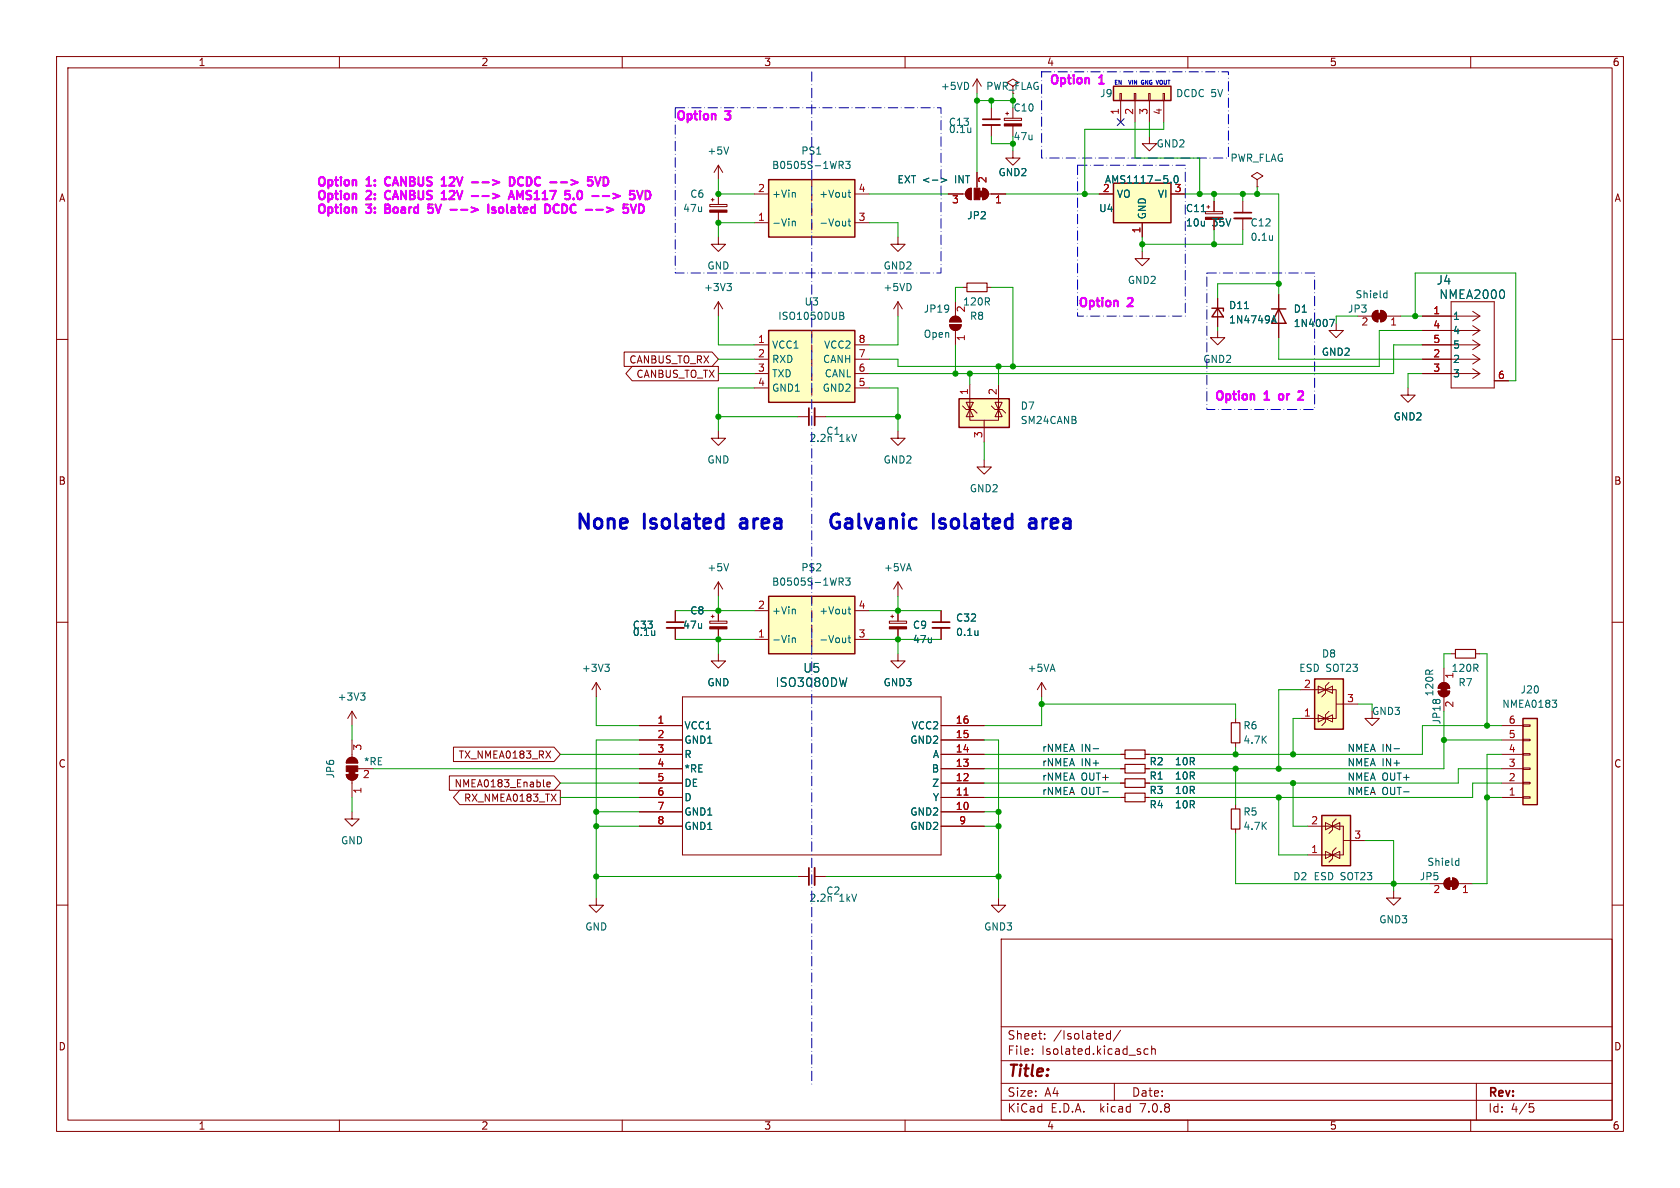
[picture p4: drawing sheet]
<svg xmlns="http://www.w3.org/2000/svg" width="297mm" height="210mm" viewBox="0 0 297 210" stroke-linecap="round" stroke-linejoin="round" font-family="sans-serif">
<g fill="none" stroke="#840000" stroke-width=".18">
<path d="M10 10h277v190h-277zM12 12h273v186h-273zM60 10v2M110 10v2M160 10v2M172.7 14v2.5M172.7 14l-.7 1.2M172.7 14l.8 1.2M175.3 19.1v2M178.1 19.8v.5M179.1 15.2l1-.6-1-.6-1 .6 1 .6v1.3M179.1 19.1v1.8"/>
<path d="M198 16.5h.2v1.3h-.2zM198.1 17.8v3.8M200.5 16.5h.3v1.3h-.3zM200.7 17.8v3.8M203.1 16.5h.2v1.3h-.2zM203.2 17.8v3.8M205.6 16.5h.3v1.3h-.3zM205.7 17.8v3.8M210 10v2M260 10v2M125.5 36.1h3v.4h-3zM125.7 35.3h.5"/>
<path d="M126 35.1v.5M127 29.2v2.6M127 34.3v1.8M127 37.5v1.9M127 29.2l-.8 1.3M127 29.2l.8 1.3M133.3 34.3h2.6M133.3 39.4h2.6M143.5 31.8v1.2M143.5 34.3v1.3M143.5 36.8v1.3M143.5 39.4v1.2"/>
<path d="M151.1 34.3h2.6M151.1 39.4h2.6M167.6 34.3h3.1M171 33.5l.7-.2v2a1.02 1.02 0 0 1-.9-.6 1.02 1.02 0 0 1 .2-1.2zM172.7 30.5v2.8M173.7 33.3a1.02 1.02 0 0 1 1 1 1.02 1.02 0 0 1-1 1zM174.8 34.3h3M175.3 22.1v2M177.5 20.9h3.1v.4h-3.1zM177.8 20.1h.5M179.1 26.7v1.2h1.2l-1.2 1.3-1.3-1.3h1.3M179.1 22.3v1.8"/>
<path d="M194.3 34.3h2.5M201.9 39.4v2.5M203.2 24.1v1.3h1.3l-1.3 1.3-1.3-1.3h1.3M207 34.3h2.5M213.1 37.4h3.1v.4h-3.1zM213.4 36.6h.5M213.6 36.3v.5M214.6 35.6v1.8M219.7 35.6v2M219.7 38.6v2M222.2 31.8l1.1-.7-1.1-.6-1 .6 1 .7v1.2M222.2 33h.1"/>
<path d="M10 60h2M127 41.9v1.3h1.3l-1.3 1.3-1.3-1.3h1.3M127 53.3v2.6M127 53.3l-.8 1.3M127 53.3l.8 1.3M143.5 58.4v1.3M158.7 41.9v1.3h1.3l-1.3 1.3-1.2-1.3h1.2M158.7 53.3v2.6M158.7 53.3l-.7 1.3M158.7 53.3l.8 1.3M167.9 57.4h2a1.02 1.02 0 0 1-1 1 1.02 1.02 0 0 1-1-1zM168.2 56.2a1.02 1.02 0 0 1 1.1-.2 1.02 1.02 0 0 1 .6 .9h-2z"/>
<path d="M168.9 53.3v2.6M168.9 58.4v2.6M170.2 50.8h.7M174.5 50.8h.8M201.9 44.5v1.2h1.3l-1.3 1.3-1.2-1.3h1.2M215.3 58.4v1.3h1.2l-1.2 1.3-1.3-1.3h1.3M215.3 52.7v5.1M226.1 52.1v7.6M236.2 57.2v1.2h1.3l-1.3 1.3-1.3-1.3h1.3M240 55.9h2.6M242.9 55.1l.7-.2v2a1.02 1.02 0 0 1-1-.7 1.02 1.02 0 0 1 .3-1.1zM244.1 54.9a1.02 1.02 0 0 1 1 1 1.02 1.02 0 0 1-1 1z"/>
<path d="M245.1 55.9h2.5M251.5 58.4h10.1M251.5 55.9h10.1M256.5 53.3h7.7v15.3h-7.7zM260.3 57.6l1.3 .8M260.3 55l1.3 .9M261.6 58.4l-1.3 .9M261.6 55.9l-1.3 .8M285 60h2M110.3 62.2h15.6l1.1 1.3-1.1 1.3h-15.6zM111.8 64.8h15.2v2.5h-15.2l-1.2-1.3zM127 76.2v1.3h1.3l-1.3 1.2-1.3-1.2h1.3"/>
<path d="M133.3 68.6h2.6M133.3 66h2.6M133.3 63.5h2.6M133.3 61h2.6M141 73.7h2M143.5 61v1.2M143.5 63.5v1.3M143.5 66v1.3M143.5 68.6v1.3M144 73.7h2M151.1 68.6h2.6M151.1 66h2.6"/>
<path d="M151.1 63.5h2.6M151.1 61h2.6M158.7 76.2v1.3h1.3l-1.3 1.2-1.2-1.2h1.2M170.2 71.8l.6 .6h1.3l.6 .6M171.4 72.4v1.9h5.1v-1.9M171.4 72.4l.7 1.3h-1.3zM171.4 71.8v.6l.7-1.3h-1.3l.6 1.3M171.4 67.9v4.5M174 74.3v3.8M175.3 71.8l.6 .6h1.3l.6 .6M175.9 71.1h1.3l-.7 1.3zM176.5 72.4l.7 1.3h-1.3z"/>
<path d="M176.5 67.9v4.5M248.9 68.6v1.3h1.3l-1.3 1.2-1.3-1.2h1.3M251.5 66h10.1M251.5 63.5h10.1M251.5 61h10.1M260.3 65.2l1.3 .8M260.3 62.7l1.3 .8M260.3 60.1l1.3 .9M261.6 66l-1.3 .9M261.6 63.5l-1.3 .8M261.6 61l-1.3 .8M264.2 67.3h2.5"/>
<path d="M174 81.3v1.3h1.3l-1.3 1.2-1.3-1.2h1.3M10 110h2M119.4 108v2M119.4 111v2M125.5 109.8h3v.4h-3zM125.7 109h.5M126 108.7v.5M127 115.6v1.2h1.3l-1.3 1.3-1.3-1.3h1.3M127 102.9l-.8 1.2M127 102.9v2.5M127 108v1.8M127 111.2v1.8"/>
<path d="M127 102.9l.8 1.2M133.3 113h2.6M133.3 108h2.6M143.5 105.4v1.3M143.5 108v1.2M143.5 110.5v1.3M143.5 113v1.3M151.1 113h2.6M151.1 108h2.6M157.2 109.8h3.1v.4h-3.1zM157.5 109h.5M157.7 108.7v.5"/>
<path d="M158.7 115.6v1.2h1.3l-1.3 1.3-1.2-1.3h1.2M158.7 102.9l-.7 1.2M158.7 102.9v2.5M158.7 108v1.8M158.7 111.2v1.8M158.7 102.9l.8 1.2M166.4 108v2M166.4 111v2M255.3 118.1v2.6M256.5 115.6h.8M260.9 115.6h.7M285 110h2"/>
<path d="M61.2 136.9h2a1.02 1.02 0 0 1-1 1 1.02 1.02 0 0 1-1-1zM61.5 134.1a1.02 1.02 0 0 1 1.1-.2 1.02 1.02 0 0 1 .6 1h-2zM62.2 125.7l-.7 1.3M62.2 125.7v2.6M62.2 130.8v3.1M62.2 137.9v3.1M62.2 125.7l.8 1.3M63.2 135.9h2.8M79.4 137.2h18.5l1.2 1.2-1.2 1.3h-18.5zM80.2 132.1h17.7l1.2 1.3-1.2 1.2h-17.7zM81.3 139.7h17.8v2.5h-17.8l-1.1-1.2zM96.5 132.8l.8 1.2"/>
<path d="M96.7 138.7l.6-.1-.1-.3h-.3l-.2 .1v.6h.5M97.3 132.8l-.8 1.2M105.4 120.7l-.8 1.2M105.4 120.7v2.5M105.4 120.7l.8 1.2M113 135.9h7.6M113 138.4h7.6M113 133.4h7.6M113 130.8h7.6M113 128.3h7.6M120.6 123.2h45.8v27.9h-45.8zM166.4 135.9h7.6"/>
<path d="M166.4 138.4h7.6M166.4 133.4h7.6M166.4 130.8h7.6M166.4 128.3h7.6M184.1 120.7l-.7 1.2M184.1 120.7v2.5M184.1 120.7l.8 1.2M198.1 135.9h.8M198.1 138.4h.8M198.1 133.4h.8M202.4 135.9h.8M202.4 138.4h.8"/>
<path d="M202.4 133.4h.8M218.4 127v.8M218.4 131.3v.8M229.9 127h4.4M229.9 121.9h4.4M233 121.3l1.3 .6-1.3 .7zM233.7 127h.6l-1.3-.6v1.2l1.3-.6M234.3 121.9h1.9v5.1h-1.9M234.3 127l1.3-.6v1.2zM234.3 121.9l1.3-.6v1.3zM234.9 125.7l-.6 .7v1.2l-.6 .7M234.9 120.7l-.6 .6v1.3l-.6 .6"/>
<path d="M236.2 124.5h3.8M242.6 125.7v1.3h1.2l-1.2 1.3-1.3-1.3h1.3M254.3 122.2h2a1.02 1.02 0 0 1-1 1 1.02 1.02 0 0 1-1-1zM254.6 120.9a1.01 1.01 0 0 1 1.1-.2 1.01 1.01 0 0 1 .6 1h-2zM255.3 123.2v2.5M265.4 135.9h3.8M265.4 138.4h3.8M265.4 133.4h3.8M265.4 130.8h3.8M265.4 128.3h3.8M269.2 128.1h1.3v.3h-1.3zM269.2 130.7h1.3v.2h-1.3z"/>
<path d="M269.2 133.2h1.3v.3h-1.3zM269.2 135.8h1.3v.2h-1.3zM269.2 138.3h1.3v.3h-1.3zM10 160h2M62.2 143.5v1.3h1.3l-1.3 1.3-1.2-1.3h1.2M97.5 140.4l.8 1.2M98.3 140.4l-.8 1.2M105.4 158.8v1.2h1.3l-1.3 1.3-1.3-1.3h1.3M113 141h7.6M113 146.1h7.6M113 143.5h7.6M141 154.9h2"/>
<path d="M144 154.9h2M166.4 141h7.6M166.4 146.1h7.6M166.4 143.5h7.6M176.5 158.8v1.2h1.3l-1.3 1.3-1.2-1.3h1.2M198.1 141h.8M202.4 141h.8M218.4 142.2v.8M218.4 146.6v.7M231.1 151.1h4.5M231.1 146.1h4.5M234.3 145.4l1.3 .7-1.3 .6z"/>
<path d="M234.9 151.1h.7l-1.3-.6v1.3l1.3-.7M235.6 146.1h1.9v5h-1.9M235.6 151.1l1.3-.6v1.3zM235.6 146.1l1.3-.7v1.3zM236.2 149.9l-.6 .6v1.3l-.7 .6M236.2 144.8l-.6 .6v1.3l-.7 .6M237.5 148.6h3.8M246.4 157.5v1.3h1.2l-1.2 1.2-1.3-1.2h1.3M252.7 156.2h2.6M255.6 155.5l.7-.3v2a1.02 1.02 0 0 1-1-.6 1.02 1.02 0 0 1 .3-1.1zM256.8 155.2a1.02 1.02 0 0 1 1 1 1.02 1.02 0 0 1-1 1zM257.8 156.2h2.5"/>
<path d="M265.4 141h3.8M269.2 140.8h1.3v.3h-1.3zM285 160h2M177 166h108v32h-108zM60 198v2M110 198v2M160 198v2M177 194.5h108M177 191.5h108M177 187.5h108M177 181.5h108M182.5 186.3v.1"/>
<path d="M182.5 185.5v.1M184.7 183.6v.1M184.7 182.8v.1M196.3 182.2v1.5M196.3 182.8l-.4-.1-.3 .3v.4l.1 .2h.6M197 191.5v3M198.1 182.1l-1.3 2M203 185.5l-.5-.1-.3 .3v.4l.2 .2h.6M203.6 185.5l.2-.1 .4 .1v.9M203.6 184.9v1.5M210 198v2M260 198v2"/>
<path d="M261 191.5v6.5M270.4 195.1h.7M270.5 195.7h.4l.3 .3-.2 .5-.5 .1"/>
</g>
<g fill="none" stroke="#006464" stroke-width=".18">
<path d="M128.8 26l-.4 1.2M140.1 39.1v.8M140.1 39.2l.1-.1 .4 .1v.7M140.4 34l.2 .2v.7M148.3 28.5h.5l.3 .3-.1 .3-.7 .1M148.7 29.2l.4 .6M149.5 28.5h.8l-.4 .5 .3 .1v.6l-.2 .1-.5-.1M149.9 39.1h.5M149.9 34h.5M150.1 33.6v1.1l.3 .2M150.1 38.7v1.1l.3 .1M166.4 31.5l1 .3-1 .4"/>
<path d="M171.6 22.6v.8M171.6 23.3v.1M207 32.2v.1M207.7 32.2a.69 .69 0 0 1 .3-1.1l.2 .1 .1 .3-.1 .7M212.4 37.4h.7M128.5 50.1h.8l-.4 .5M129.1 50.6l.2 .2v.3l-.2 .3M148.5 55.2l.6 .1v.3l-.2 .2M148.5 55.8h.4M148.9 55.8l.3 .2-.1 .3-.6 .2M220 54.6h.7M224.8 57.1l.4-1.3 .4 1.3"/>
<path d="M224.9 56.7h.6M225 41.6v.9M225 42.4h-.1M235.1 56.5h.8l-.5 1.2M244.8 51.8l.4 .1M245.2 51.4v1.2M245.2 52.6h-.4M265.8 51.4l.2 .4-.2 .8M147 77.4v.6M128.8 99.6l-.4 1.3M106.9 117.4h.8l-.4 .5M107.5 117.9l.2 .2v.3l-.2 .3"/>
<path d="M115.7 111.5v.8M115.7 112.2v.1M140.1 112.8v.8M140.1 112.9l.1-.1h.4v.8M140.4 107.7l.2 .2v.6M148.3 102.2h.5l.3 .2-.1 .4h-.7M148.7 102.8l.4 .6M149.5 102.2h.8l-.4 .5 .3 .1v.5l-.2 .1-.5-.1M149.7 119.8l-.3 1.5M149.9 112.8h.5M149.9 107.7h.5M150.1 107.3v1l.3 .2"/>
<path d="M150.1 112.3v1.1l.3 .2M172.9 111.5v.8M172.9 112.2l-.1 .1M63.7 122.5h.8l-.4 .5M64.3 123l.2 .2v.3l-.2 .3M274.4 123.8h.8l-.4 .5M275.1 124.3l.1 .2-.1 .5M147 158.7v.6M257.5 152.1l.4 .1M257.9 151.7v1.3M257.9 152.9l-.4 .1"/>
</g>
<g fill="#ffffc2" stroke="#ffffc2" stroke-width=".18">
<path d="M196.8 15.2h10.2v2.6h-10.2z"/>
<path d="M196.8 32.4h10.2v7h-10.2z"/>
<path d="M135.9 58.4h15.2v12.7h-15.2z"/>
<path d="M269.2 127h2.6v15.2h-2.6z"/>
<path d="M233.7 144.1h5.1v8.9h-5.1z"/>
<path d="M135.9 31.8h15.2v10.1h-15.2z"/>
<path d="M232.4 120h5.1v8.9h-5.1z"/>
<path d="M135.9 105.4h15.2v10.2h-15.2z"/>
<path d="M169.5 70.5h8.9v5.1h-8.9z"/>
</g>
<g fill="none" stroke="#840000" stroke-width=".25">
<path d="M196.8 15.2h10.2v2.6h-10.2zM135.9 31.8h15.2v10.1h-15.2zM196.8 32.4h10.2v7h-10.2zM135.9 58.4h15.2v12.7h-15.2zM214.2 54.5h2.1v.5M215.3 54.5l1 1.5h-2.1zM224.8 54.6h2.5M226.1 54.6l1.2 2.6h-2.5zM169.5 70.5h8.9v5.1h-8.9zM135.9 105.4h15.2v10.2h-15.2zM232.4 120h5.1v8.9h-5.1zM269.2 127h2.6v15.2h-2.6z"/>
<path d="M233.7 144.1h5.1v8.9h-5.1z"/>
</g>
<g fill="#840000" stroke="#840000" stroke-width=".18">
<path d="M213.1 38.4h3.1v.4h-3.1z"/>
<path d="M125.5 110.8h3v.4h-3z"/>
<path d="M243.3 55.4h1v1h-1z"/>
<path d="M244.1 54.9a1.02 1.02 0 0 1 1 1 1.02 1.02 0 0 1-1 1z"/>
<path d="M242.9 55.1l.7-.2v2a1.02 1.02 0 0 1-1-.7 1.02 1.02 0 0 1 .3-1.1z"/>
<path d="M256 155.7h1v1h-1z"/>
<path d="M256.8 155.2a1.02 1.02 0 0 1 1 1 1.02 1.02 0 0 1-1 1z"/>
<path d="M255.6 155.5l.7-.3v2a1.02 1.02 0 0 1-1-.6 1.02 1.02 0 0 1 .3-1.1z"/>
<path d="M61.7 136.4h1v.5h-1z"/>
<path d="M61.2 136.9h2a1.02 1.02 0 0 1-1 1 1.02 1.02 0 0 1-1-1z"/>
<path d="M61.2 135.4h2v1h-2z"/>
<path d="M61.5 134.1a1.02 1.02 0 0 1 1.1-.2 1.02 1.02 0 0 1 .6 1h-2z"/>
<path d="M254.8 121.4h1v1h-1z"/>
<path d="M254.6 120.9a1.01 1.01 0 0 1 1.1-.2 1.01 1.01 0 0 1 .6 1h-2z"/>
<path d="M254.3 122.2h2a1.02 1.02 0 0 1-1 1 1.02 1.02 0 0 1-1-1z"/>
<path d="M125.5 37.1h3v.4h-3z"/>
<path d="M177.5 21.9h3.1v.4h-3.1z"/>
<path d="M167.9 57.4h2a1.02 1.02 0 0 1-1 1 1.02 1.02 0 0 1-1-1z"/>
<path d="M168.2 56.2a1.02 1.02 0 0 1 1.1-.2 1.02 1.02 0 0 1 .6 .9h-2z"/>
<path d="M173.2 33.8h.5v1h-.5z"/>
<path d="M173.7 33.3a1.02 1.02 0 0 1 1 1 1.02 1.02 0 0 1-1 1z"/>
<path d="M172.2 33.3h1v2h-1z"/>
<path d="M171 33.5l.7-.2v2a1.02 1.02 0 0 1-.9-.6 1.02 1.02 0 0 1 .2-1.2z"/>
<path d="M157.2 110.8h3.1v.4h-3.1z"/>
</g>
<path d="M173.7 22.1h3.1M218.2 38.6h3M144 72.1v3.1M117.9 111h3M164.8 111h3.1M144 153.4v3.1" fill="none" stroke="#840000" stroke-width=".33"/>
<path d="M173.7 21.1h3.1M218.2 37.6h3M143 72.1v3.1M117.9 110h3M164.8 110h3.1M143 153.4v3.1" fill="none" stroke="#840000" stroke-width=".3"/>
<path d="M170.9 50h3.6v1.6h-3.6zM257.3 114.8h3.6v1.5h-3.6zM198.9 135.1h3.5v1.6h-3.5zM198.9 137.7h3.5v1.5h-3.5zM198.9 132.6h3.5v1.5h-3.5zM217.7 127.8h1.5v3.5h-1.5zM198.9 140.2h3.5v1.5h-3.5zM217.7 143h1.5v3.6h-1.5z" fill="none" stroke="#840000" stroke-width=".2"/>
<path d="M170.4 140.6h.7" fill="none" stroke="#a90000" stroke-width=".18"/>
<path d="M193.3 132.4h.9M246.4 132.4h1" fill="none" stroke="#0f0f0f" stroke-width=".18"/>
<g fill="none" stroke="#e600ff" stroke-width=".38">
<path d="M68.1 36.9h.5M68.6 31.3a.81 .81 0 0 0-.6 .8 .81 .81 0 0 0 .6 .7M68.6 33.7a.81 .81 0 0 0-.6 .8 .81 .81 0 0 0 .6 .7M68.6 36.1h-.5v1.5h.6M75.8 36.8l.5-.1 .3 .3-.2 .6h-.6M78.1 32.8h.8M78.1 35.2h.8M81.5 37.1h1.1M83.4 32.2h1.2M83.4 34.7h1.2M85.3 32.2h1.1M85.3 34.7h1.1"/>
<path d="M86.3 36.1v1.5M87.6 36.7l-.4-.1-.2 .3 .1 .2 .5 .1v.4h-.6M88.3 36.8l.2-.2 .4 .2 .1 .6-.2 .2h-.3l-.2-.1zM89.9 35.2l.5-1.5 .5 1.5M90.1 34.8h.7M90.1 31.3a.76 .76 0 0 1 .9 .8 .76 .76 0 0 1-.9 .7zM91.4 35.2v-1.5l.5 1.1 .5-1.1v1.5M92.5 31.5a.6 .6 0 0 0-.8 0 .6 .6 0 0 0-.1 .7 .56 .56 0 0 0 .2 .5 .56 .56 0 0 0 .7 0M98.5 36.1l.3 .2M98.8 37.5l-.5 .1M99.4 36.1v1.5h.6l.2-.3M99.8 36.1l.4 .4"/>
<path d="M102.6 33.7a.94 .94 0 0 1 0 1.5h-.2M105.2 31.3l.5 1.5 .5-1.5M106.7 31.3a.76 .76 0 0 1 .9 .8 .76 .76 0 0 1-.9 .7zM107.3 36.6l1.1 .5-1.1 .4M108.4 34.2l1.2 .5-1.2 .4M112.5 36.1l-.5 1.5M113 36.1a.76 .76 0 0 1 .8 .8 .76 .76 0 0 1-.8 .7zM113.6 33.7l-.5 1.5M114.1 33.7a.76 .76 0 0 1 .9 .8 .76 .76 0 0 1-.9 .7zM226.6 69.7h-.4l-.1 .3 .1 .5 .4 .2M229.7 69.2h.5l.2 .4-1 1.1h1"/>
</g>
<path d="M131 92.5l-.2 .3 .2 .5M161.7 91.7l.3 .1M162 93.3l-.3 .1M182.1 92.5l-.2 .3 .2 .5" fill="none" stroke="#0000c2" stroke-width=".51"/>
<path d="M199.5 14.2l.2 .7M202.1 14.6h.1M202.1 14.2a.34 .34 0 0 0-.3 .4 .34 .34 0 0 0 .4 .3" fill="none" stroke="#0000c2" stroke-width=".18"/>
<path d="M119.4 19.1h47v29.2h-47v-29.2M143.5 12.7v179.1M184.1 12.7h33.1v15.2h-33.1v-15.2M190.5 29.2h19v26.7h-19v-26.7M213.4 48.3h19v24.1h-19v-24.1" fill="none" stroke="#0000c2" stroke-width=".18" stroke-dasharray="1.7 .6 0 .6"/>
<g fill="none" stroke="#009600" stroke-width=".18">
<path d="M172.7 16.5v14M172.7 17.8h6.4M175.3 17.8v1.3M179.1 16.5v2.6M127 31.8v2.5h6.3M133.3 39.4h-6.3v2.5M153.7 39.4h5v2.5M153.7 34.3h13.9M175.3 24.1v1.3h3.8v1.3M177.8 34.3h16.5M200.7 21.6v6.3h11.4v6.4M203.2 21.6v2.5"/>
<path d="M205.7 21.6v1.3h-13.9v11.4M209.5 34.3h16.6v17.8M214.6 34.3v1.3M219.7 34.3v1.3M222.2 33v1.3M127 55.9v5.1h6.3M158.7 55.9v5.1h-5M170.2 50.8h-1.3v2.5M175.3 50.8h3.8v14M201.9 41.9v2.6M214.6 40.6v2.6M215.3 57.8v.6"/>
<path d="M219.7 40.6v2.6h-17.8M226.1 59.7v3.8h25.4M226.1 50.2h-10.8v2.5M240 55.9h-3.8v1.3M247.6 55.9h3.9M250.2 55.9v-7.6h17.8v19h-1.3M251.5 58.4h-7.7v6.4h-85.1v-1.3h-5M127 66h6.3M127 63.5h6.3M127 73.7h14M133.3 68.6h-6.3v7.6M146 73.7h12.7"/>
<path d="M153.7 68.6h5v7.6M168.9 61v5M171.4 66v1.9M174 78.1v3.2M176.5 64.8v3.1M251.5 61h-5.1v5h-92.7M251.5 66h-2.6v2.6M119.4 113h13.9M119.4 108h13.9M127 105.4v2.6M127 113v2.6M153.7 113h12.7"/>
<path d="M153.7 108h12.7M158.7 105.4v2.6M158.7 113v2.6M256.5 115.6h-1.2v2.5M261.6 115.6h1.3v12.7M62.2 128.3v2.5M66 135.9h47M99.1 133.4h13.9M99.1 138.4h13.9M105.4 123.2v5.1h7.6M113 130.8h-7.6v28M174 130.8h2.5v28"/>
<path d="M174 133.4h24.1M174 135.9h24.1M174 138.4h24.1M184.1 123.2v5.1h-10.1M184.1 124.5h34.3v2.5M218.4 132.1v1.3M218.4 135.9v6.3M228.6 138.4v7.7h2.5M229.9 127h-1.3v6.4M229.9 121.9h-3.8v14M240 124.5h2.6v1.2M255.3 130.8h10.1"/>
<path d="M255.3 125.7v10.2h-52.1M265.4 128.3h-13.9v5.1h-48.3M265.4 133.4h-2.5v22.8h-2.6M265.4 135.9h-7.6v2.5h-54.6M265.4 138.4h-5.1v2.6h-57.1M62.2 141v2.5M99.1 141h13.9M105.4 143.5h7.6M105.4 146.1h7.6M105.4 154.9h35.6M146 154.9h30.5M174 143.5h2.5"/>
<path d="M174 141h24.1M174 146.1h2.5M218.4 147.3v8.9h34.3M226.1 141v10.1h5M241.3 148.6h5.1v8.9M262.9 141h2.5"/>
</g>
<path d="M197.5 21l1.2 1.2M198.7 21l-1.2 1.2" fill="none" stroke="#000084" stroke-width=".18"/>
<g fill="#009600" stroke="#009600" stroke-width=".18">
<circle cx="176.5" cy="146.1" r=".46"/>
<circle cx="176.5" cy="154.9" r=".46"/>
<circle cx="184.1" cy="124.5" r=".46"/>
<circle cx="176.5" cy="143.5" r=".46"/>
<circle cx="158.7" cy="113" r=".46"/>
<circle cx="158.7" cy="108" r=".46"/>
<circle cx="179.1" cy="64.8" r=".46"/>
<circle cx="176.5" cy="64.8" r=".46"/>
<circle cx="171.4" cy="66" r=".46"/>
<circle cx="168.9" cy="66" r=".46"/>
<circle cx="127" cy="34.3" r=".46"/>
<circle cx="105.4" cy="143.5" r=".46"/>
<circle cx="105.4" cy="154.9" r=".46"/>
<circle cx="105.4" cy="146.1" r=".46"/>
<circle cx="127" cy="113" r=".46"/>
<circle cx="127" cy="108" r=".46"/>
<circle cx="127" cy="39.4" r=".46"/>
<circle cx="158.7" cy="73.7" r=".46"/>
<circle cx="127" cy="73.7" r=".46"/>
<circle cx="228.6" cy="133.4" r=".46"/>
<circle cx="218.4" cy="133.4" r=".46"/>
<circle cx="250.2" cy="55.9" r=".46"/>
<circle cx="179.1" cy="25.4" r=".46"/>
<circle cx="175.3" cy="17.8" r=".46"/>
<circle cx="172.7" cy="17.8" r=".46"/>
<circle cx="179.1" cy="17.8" r=".46"/>
<circle cx="228.6" cy="138.4" r=".46"/>
<circle cx="226.1" cy="141" r=".46"/>
<circle cx="226.1" cy="135.9" r=".46"/>
<circle cx="218.4" cy="135.9" r=".46"/>
<circle cx="262.9" cy="128.3" r=".46"/>
<circle cx="246.4" cy="156.2" r=".46"/>
<circle cx="255.3" cy="130.8" r=".46"/>
<circle cx="262.9" cy="141" r=".46"/>
<circle cx="219.7" cy="34.3" r=".46"/>
<circle cx="222.2" cy="34.3" r=".46"/>
<circle cx="214.6" cy="34.3" r=".46"/>
<circle cx="214.6" cy="43.2" r=".46"/>
<circle cx="226.1" cy="50.2" r=".46"/>
<circle cx="191.8" cy="34.3" r=".46"/>
<circle cx="212.1" cy="34.3" r=".46"/>
<circle cx="201.9" cy="43.2" r=".46"/>
</g>
<g font-size="3.5" fill="#0000c2">
<text x="101.6" y="93.7">None</text>
<text x="114" y="93.7">Isolated</text>
<text x="132.1" y="93.7">area</text>
<text x="146" y="93.7">Galvanic</text>
<text x="165.1" y="93.7">Isolated</text>
<text x="183.2" y="93.7">area</text>
</g>
<text font-size="2.8" fill="#840000" x="178" y="190.9">Title:</text>
<g font-size="2.1" fill="#e600ff">
<text x="185.4" y="15">Option</text>
<text x="194.6" y="15">1</text>
<text x="119.4" y="21.3">Option</text>
<text x="128.6" y="21.3">3</text>
<text x="55.9" y="33">Option</text>
<text x="55.9" y="35.4">Option</text>
<text x="65.1" y="33">1:</text>
<text x="65.1" y="35.4">2:</text>
<text x="69.2" y="33">CANBUS</text>
<text x="69.2" y="35.4">CANBUS</text>
<text x="80" y="33">12V</text>
<text x="80" y="35.4">12V</text>
<text x="86.1" y="33">--&gt;</text>
<text x="86.1" y="35.4">--&gt;</text>
<text x="93.6" y="33">DCDC</text>
<text x="93.6" y="35.4">AMS117</text>
<text x="101.6" y="33">--&gt;</text>
<text x="104.3" y="35.4">5.0</text>
<text x="109.9" y="35.4">--&gt;</text>
<text x="55.9" y="37.9">Option</text>
<text x="65.1" y="37.9">3:</text>
<text x="69.2" y="37.9">Board</text>
<text x="77.6" y="37.9">5V</text>
<text x="82.3" y="37.9">--&gt;</text>
<text x="89.9" y="37.9">Isolated</text>
<text x="100.8" y="37.9">DCDC</text>
<text x="108.7" y="37.9">--&gt;</text>
<text x="190.5" y="54.4">Option</text>
<text x="199.7" y="54.4">2</text>
<text x="214.6" y="70.9">Option</text>
<text x="223.8" y="70.9">1</text>
<text x="227.2" y="70.9">or</text>
</g>
<g font-size="2.1" fill="#006464">
<text x="253.9" y="50.5">J4</text>
<text x="254.4" y="53.1">NMEA2000</text>
<text x="141.9" y="119.1">U5</text>
<text x="137" y="121.6">ISO3080DW</text>
</g>
<g font-size="2.1" fill="#840000">
<text x="178" y="184">Sheet:</text>
<text x="186.2" y="184">/Isolated/</text>
<text x="178" y="186.7">File:</text>
<text x="184.1" y="186.7">Isolated.kicad_sch</text>
<text x="178" y="196.9">KiCad</text>
<text x="178" y="194.1">Size:</text>
<text x="184.7" y="194.1">A4</text>
<text x="185.7" y="196.9">E.D.A.</text>
<text x="194.6" y="196.9">kicad</text>
<text x="200" y="194.1">Date:</text>
<text x="201.8" y="196.9">7.0.8</text>
<text x="263" y="194.3">Rev:</text>
<text x="263" y="196.9">Id:</text>
<text x="267.1" y="196.9">4/5</text>
</g>
<g font-size="1.8" fill="#840000">
<text x="35" y="11.9">1</text>
<text x="85" y="11.9">2</text>
<text x="135" y="11.9">3</text>
<text x="185" y="11.9">4</text>
<text x="235" y="11.9">5</text>
<text x="285" y="11.9">6</text>
<text x="10.3" y="35.9">A</text>
<text x="285.3" y="35.9">A</text>
<text x="214.3" y="40.2">35V</text>
<text x="111.2" y="64.5">CANBUS_TO_RX</text>
<text x="112.4" y="67">CANBUS_TO_TX</text>
<text x="10.3" y="85.9">B</text>
<text x="285.3" y="85.9">B</text>
<text x="10.3" y="135.9">C</text>
<text x="81" y="134.3">TX_NMEA0183_RX</text>
<text x="285.3" y="135.9">C</text>
<text x="80.3" y="139.4">NMEA0183_Enable</text>
<text x="81.9" y="141.9">RX_NMEA0183_TX</text>
<text x="10.3" y="185.9">D</text>
<text x="285.3" y="185.9">D</text>
<text x="35" y="199.9">1</text>
<text x="85" y="199.9">2</text>
<text x="135" y="199.9">3</text>
<text x="185" y="199.9">4</text>
<text x="235" y="199.9">5</text>
<text x="285" y="199.9">6</text>
</g>
<g font-size="1.8" fill="#006464">
<text x="166.2" y="16.1">+5VD</text>
<text x="174.3" y="16.1">PWR_FLAG</text>
<text x="194.4" y="17.4">J9</text>
<text x="207.8" y="17.4">DCDC 5V</text>
<text x="167.6" y="22.5">C13</text>
<text x="167.6" y="23.7">0.1u</text>
<text x="179.1" y="19.9">C10</text>
<text x="125" y="27.5">+5V</text>
<text x="141.6" y="27.5">PS1</text>
<text x="204.4" y="26.3">GND2</text>
<text x="217.4" y="28.8">PWR_FLAG</text>
<text x="121.9" y="35.2">C6</text>
<text x="136.4" y="30.1">B0505S-1WR3</text>
<text x="136.4" y="35.2">+Vin</text>
<text x="144.7" y="35.2">+Vout</text>
<text x="158.6" y="32.6">EXT &lt;-&gt;</text>
<text x="168.9" y="32.6">INT</text>
<text x="176.4" y="31.3">GND2</text>
<text x="195.2" y="32.6">AMS1117-5.0</text>
<text x="197.4" y="35.2">VO</text>
<text x="204.6" y="35.2">VI</text>
<text x="120.7" y="37.7">47u</text>
<text x="136.4" y="40.2">-Vin</text>
<text x="144.7" y="40.2">-Vout</text>
<text x="170.9" y="39">JP2</text>
<text x="194.2" y="37.7">U4</text>
<text x="202.8" y="38.9" transform="rotate(-90 202.8 38.9)">GND</text>
<text x="209.6" y="37.7">C11</text>
<text x="209.6" y="40.2">10u</text>
<text x="221" y="40.2">C12</text>
<text x="125" y="47.9">GND</text>
<text x="156.1" y="47.9">GND2</text>
<text x="221" y="42.8">0.1u</text>
<text x="124.4" y="51.7">+3V3</text>
<text x="156.1" y="51.7">+5VD</text>
<text x="199.3" y="50.4">GND2</text>
<text x="239.5" y="52.9">Shield</text>
<text x="137.5" y="56.7">ISO1050DUB</text>
<text x="142.1" y="54.2">U3</text>
<text x="163.2" y="59.9">Open</text>
<text x="163.2" y="55.5">JP19</text>
<text x="170.2" y="54.2">120R</text>
<text x="170.9" y="55.3" transform="rotate(-90 170.9 55.3)">2</text>
<text x="171.4" y="56.7">R8</text>
<text x="217.2" y="54.8">D11</text>
<text x="217.2" y="57.4">1N4749A</text>
<text x="228.6" y="55.5">D1</text>
<text x="228.6" y="58">1N4007</text>
<text x="238.2" y="55.5">JP3</text>
<text x="256.8" y="56.7">1</text>
<text x="256.8" y="59.3">4</text>
<text x="136.4" y="61.8">VCC1</text>
<text x="136.4" y="64.4">RXD</text>
<text x="145.4" y="64.4">CANH</text>
<text x="145.6" y="61.8">VCC2</text>
<text x="212.6" y="64.4">GND2</text>
<text x="233.6" y="63.1">GND2</text>
<text x="256.8" y="64.4">2</text>
<text x="256.8" y="61.8">5</text>
<text x="136.4" y="66.9">TXD</text>
<text x="136.4" y="69.4">GND1</text>
<text x="145.3" y="69.4">GND2</text>
<text x="145.7" y="66.9">CANL</text>
<text x="256.8" y="66.9">3</text>
<text x="146" y="77.1">C1</text>
<text x="180.3" y="72.6">D7</text>
<text x="180.3" y="75.2">SM24CANB</text>
<text x="246.3" y="74.5">GND2</text>
<text x="125" y="82.1">GND</text>
<text x="143" y="78.3">2.2n</text>
<text x="148.3" y="78.3">1kV</text>
<text x="156.1" y="82.1">GND2</text>
<text x="171.3" y="87.2">GND2</text>
<text x="125" y="101.2">+5V</text>
<text x="141.6" y="101.2">PS2</text>
<text x="156.2" y="101.2">+5VA</text>
<text x="136.4" y="103.7">B0505S-1WR3</text>
<text x="111.8" y="111.4">C33</text>
<text x="111.8" y="112.6">0.1u</text>
<text x="120.7" y="111.4">47u</text>
<text x="121.9" y="108.8">C8</text>
<text x="136.4" y="113.9">-Vin</text>
<text x="136.4" y="108.8">+Vin</text>
<text x="144.7" y="113.9">-Vout</text>
<text x="144.7" y="108.8">+Vout</text>
<text x="161.3" y="111.4">C9</text>
<text x="161.3" y="113.9">47u</text>
<text x="168.9" y="110.1">C32</text>
<text x="168.9" y="112.6">0.1u</text>
<text x="102.8" y="119">+3V3</text>
<text x="181.6" y="119">+5VA</text>
<text x="229.6" y="119">ESD SOT23</text>
<text x="233.6" y="116.4">D8</text>
<text x="256.5" y="119">120R</text>
<text x="59.6" y="124.1">+3V3</text>
<text x="125" y="121.5">GND</text>
<text x="156.1" y="121.5">GND3</text>
<text x="253.6" y="123.2" transform="rotate(-90 253.6 123.2)">120R</text>
<text x="257.7" y="121.5">R7</text>
<text x="265.5" y="125.3">NMEA0183</text>
<text x="268.7" y="122.8">J20</text>
<text x="120.9" y="129.1">VCC1</text>
<text x="120.9" y="131.7">GND1</text>
<text x="160.8" y="131.7">GND2</text>
<text x="161.1" y="129.1">VCC2</text>
<text x="219.7" y="129.1">R6</text>
<text x="219.7" y="131.7">4.7K</text>
<text x="242.5" y="126.6">GND3</text>
<text x="254.9" y="128.2" transform="rotate(-90 254.9 128.2)">JP18</text>
<text x="59.3" y="137.7" transform="rotate(-90 59.3 137.7)">JP6</text>
<text x="64.2" y="135.5">*RE</text>
<text x="120.9" y="134.2">R</text>
<text x="120.9" y="136.8">*RE</text>
<text x="164.6" y="136.8">B</text>
<text x="164.8" y="134.2">A</text>
<text x="203.1" y="135.5">R2</text>
<text x="207.6" y="135.5">10R</text>
<text x="120.9" y="139.3">DE</text>
<text x="120.9" y="141.8">D</text>
<text x="164.7" y="139.3">Z</text>
<text x="164.8" y="141.8">Y</text>
<text x="203.1" y="143.1">R4</text>
<text x="203.1" y="138">R1</text>
<text x="203.1" y="140.6">R3</text>
<text x="207.6" y="143.1">10R</text>
<text x="207.6" y="138">10R</text>
<text x="207.6" y="140.6">10R</text>
<text x="60.2" y="149.5">GND</text>
<text x="120.9" y="144.4">GND1</text>
<text x="120.9" y="146.9">GND1</text>
<text x="160.8" y="144.4">GND2</text>
<text x="160.8" y="146.9">GND2</text>
<text x="219.7" y="144.4">R5</text>
<text x="219.7" y="146.9">4.7K</text>
<text x="228.5" y="155.8">D2</text>
<text x="232.1" y="155.8">ESD SOT23</text>
<text x="250.9" y="155.8">JP5</text>
<text x="252.2" y="153.3">Shield</text>
<text x="143" y="159.6">2.2n</text>
<text x="146" y="158.3">C2</text>
<text x="148.3" y="159.6">1kV</text>
<text x="103.4" y="164.7">GND</text>
<text x="173.9" y="164.7">GND3</text>
<text x="243.7" y="163.4">GND3</text>
</g>
<g font-size="1.8" fill="#a90000">
<text x="197.9" y="20.4" transform="rotate(-90 197.9 20.4)">1</text>
<text x="200.4" y="20.4" transform="rotate(-90 200.4 20.4)">2</text>
<text x="202.9" y="20.4" transform="rotate(-90 202.9 20.4)">3</text>
<text x="205.5" y="20.4" transform="rotate(-90 205.5 20.4)">4</text>
<text x="133.9" y="34">2</text>
<text x="151.7" y="34">4</text>
<text x="174.7" y="32.5" transform="rotate(-90 174.7 32.5)">2</text>
<text x="194.9" y="34">2</text>
<text x="207.6" y="34">3</text>
<text x="133.9" y="39.1">1</text>
<text x="151.7" y="39.1">3</text>
<text x="168.2" y="36.3">3</text>
<text x="175.8" y="36.3">1</text>
<text x="201.7" y="41.3" transform="rotate(-90 201.7 41.3)">1</text>
<text x="240.6" y="57.9">2</text>
<text x="245.7" y="57.9">1</text>
<text x="253.3" y="55.6">1</text>
<text x="253.3" y="58.2">4</text>
<text x="133.9" y="60.7">1</text>
<text x="133.9" y="63.2">2</text>
<text x="133.9" y="65.8">3</text>
<text x="151.7" y="65.8">6</text>
<text x="151.7" y="63.2">7</text>
<text x="151.7" y="60.7">8</text>
<text x="170.9" y="60.4" transform="rotate(-90 170.9 60.4)">1</text>
<text x="253.3" y="63.2">2</text>
<text x="253.3" y="65.8">3</text>
<text x="253.3" y="60.7">5</text>
<text x="133.9" y="68.3">4</text>
<text x="151.7" y="68.3">5</text>
<text x="171.2" y="69.9" transform="rotate(-90 171.2 69.9)">1</text>
<text x="176.3" y="69.9" transform="rotate(-90 176.3 69.9)">2</text>
<text x="264.7" y="67.1">6</text>
<text x="173.7" y="77.5" transform="rotate(-90 173.7 77.5)">3</text>
<text x="133.9" y="107.7">2</text>
<text x="151.7" y="107.7">4</text>
<text x="133.9" y="112.8">1</text>
<text x="151.7" y="112.8">3</text>
<text x="230.4" y="121.7">2</text>
<text x="238.1" y="124.2">3</text>
<text x="257.3" y="125.2" transform="rotate(-90 257.3 125.2)">2</text>
<text x="257.3" y="120.1" transform="rotate(-90 257.3 120.1)">1</text>
<text x="116.1" y="128">1</text>
<text x="116.1" y="130.6">2</text>
<text x="168.9" y="130.6">15</text>
<text x="168.9" y="128">16</text>
<text x="230.4" y="126.7">1</text>
<text x="266.6" y="130.6">5</text>
<text x="266.6" y="128">6</text>
<text x="64.1" y="137.9">2</text>
<text x="64.2" y="132.8" transform="rotate(-90 64.2 132.8)">3</text>
<text x="116.1" y="133.1">3</text>
<text x="116.1" y="135.6">4</text>
<text x="168.9" y="135.6">13</text>
<text x="168.9" y="133.1">14</text>
<text x="266.6" y="135.6">3</text>
<text x="266.6" y="133.1">4</text>
<text x="64.2" y="140.4" transform="rotate(-90 64.2 140.4)">1</text>
<text x="116.1" y="143.3">7</text>
<text x="116.1" y="138.2">5</text>
<text x="116.1" y="140.7">6</text>
<text x="168.9" y="143.3">10</text>
<text x="168.9" y="140.7">11</text>
<text x="168.9" y="138.2">12</text>
<text x="266.6" y="140.7">1</text>
<text x="266.6" y="138.2">2</text>
<text x="116.1" y="145.8">8</text>
<text x="169.5" y="145.8">9</text>
<text x="231.7" y="145.8">2</text>
<text x="239.3" y="148.3">3</text>
<text x="231.7" y="150.9">1</text>
<text x="253.3" y="158.2">2</text>
<text x="258.4" y="158.2">1</text>
</g>
<text font-size="1.8" fill="#009600" x="179.1" y="25">47u</text>
<g font-size="1.8" fill="#0f0f0f">
<text x="184.1" y="135.5">rNMEA</text>
<text x="184.1" y="133">rNMEA</text>
<text x="191.1" y="135.5">IN+</text>
<text x="191.1" y="133">IN-</text>
<text x="238.1" y="135.5">NMEA IN+</text>
<text x="238.1" y="133">NMEA IN-</text>
<text x="184.1" y="140.6">rNMEA</text>
<text x="184.1" y="138.1">rNMEA</text>
<text x="191.1" y="140.6">OUT-</text>
<text x="191.1" y="138.1">OUT+</text>
<text x="238.1" y="140.6">NMEA OUT-</text>
<text x="238.1" y="138.1">NMEA OUT+</text>
</g>
<g font-size="1" fill="#0000c2">
<text x="196.8" y="15">EN</text>
<text x="199.9" y="15">VIN</text>
<text x="202.4" y="15">GNG</text>
<text x="205.4" y="15">VOUT</text>
</g>
</svg>
